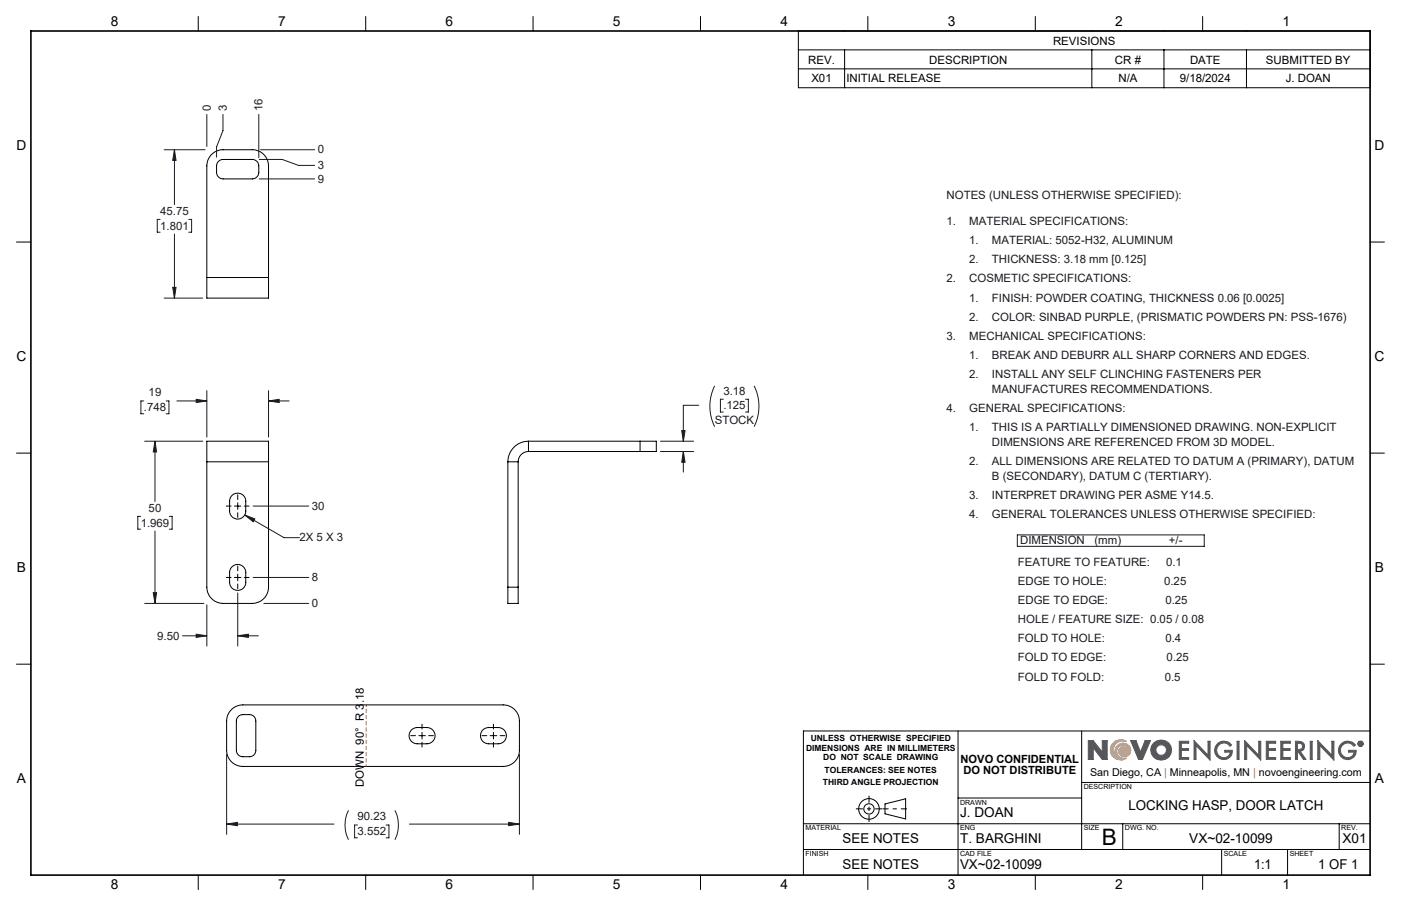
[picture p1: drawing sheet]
<svg xmlns="http://www.w3.org/2000/svg" width="432mm" height="279mm" viewBox="0 0 432 279" stroke-linecap="round" stroke-linejoin="round" font-family="sans-serif">
<g fill="none" stroke="#000" stroke-width=".31">
<path d="M61.1 5.1v4.5M112.7 5.1v4.5M164.3 5.1v4.5M215.9 5.1v4.5M267.5 5.1v4.5M319.1 5.1v4.5M370.7 5.1v4.5M67.3 49.7l1.1-.5h9.4a1.99 1.99 0 0 1 2 2v2a2.05 2.05 0 0 1-2 2h-9a2.05 2.05 0 0 1-2.1-2l.1-2.3zM5.1 74.6h4.4M422.3 74.6h4.4M63.7 85.6v-34.4a5 5 0 0 1 5.1-5h9a5 5 0 0 1 5 5v34.4M63.7 85.6v6.3h19.1v-6.3"/>
<path d="M63.7 85.6h19.1M5.1 139.7h4.4M162.9 136.1a6.4 6.4 0 0 0-6.4 6.3M162.9 139.2a3.2 3.2 0 0 0-3.2 3.2M162.9 136.1h34.4M162.9 136.1v3.1M162.9 139.2h34.4M197.3 136.1h5v3.1h-5M197.3 136.1v3.1M422.3 139.7h4.4M63.7 142.4v38.7a5.1 5.1 0 0 0 5.1 5h9a5.1 5.1 0 0 0 5-5v-38.7M63.7 142.4v-6.3h19.1v6.3"/>
<path d="M63.7 142.4h19.1M71.6 152.7a2.49 2.49 0 0 1 2.7-.4 2.49 2.49 0 0 1 1.4 2.3v3a2.49 2.49 0 0 1-2.4 2.5 2.49 2.49 0 0 1-2.5-2.5v-3.4zM156.5 142.4h3.2M156.5 142.4v38.7M159.7 142.4v38.7M71.4 174.9a2.48 2.48 0 0 1 2.7-.7 2.48 2.48 0 0 1 1.6 2.4v3a2.49 2.49 0 0 1-2.4 2.5 2.49 2.49 0 0 1-2.5-2.5v-3.4zM156.5 181.1v5h3.2v-5M156.5 181.1h3.2M5.1 204.8h4.4M71.5 218.6l1.6-.9 1.8-.3h80.2a5 5 0 0 1 5 5v9a5 5 0 0 1-5 5h-80.2a5 5 0 0 1-5.1-5l.1-9.6 .5-1.7zM422.3 204.8h4.4M73.4 220.9l1.1-.5h2.3a1.93 1.93 0 0 1 2 2v9a1.93 1.93 0 0 1-2 2h-1.9a1.99 1.99 0 0 1-2.1-2v-9l.2-.8z"/>
<path d="M126.8 225.2l1.4-.8h3.4a2.5 2.5 0 0 1 2.5 2.5 2.5 2.5 0 0 1-2.5 2.5h-3a2.49 2.49 0 0 1-2.3-1.5 2.49 2.49 0 0 1 .5-2.7zM148.7 225.2l1.5-.8h3.4a2.5 2.5 0 0 1 2.5 2.5 2.5 2.5 0 0 1-2.5 2.5h-3a2.52 2.52 0 0 1-2.3-1.5 2.52 2.52 0 0 1 .4-2.7zM295.3 225.4v44.5M333.4 225.4v36.6M422.3 225.4h-174.7v44.5M247.6 254h174.7M272.8 247.9l6.3-1.6v6.3l-6.3-1.6zM295.3 246.1h38.1M333.4 241.3h88.9M346 254v8M412.7 254v8M61.1 269.9v4.4"/>
<path d="M112.7 269.9v4.4M164.3 269.9v4.4M215.9 269.9v4.4M247.6 262h174.7M267.5 269.9v4.4M319.1 269.9v4.4M370.7 269.9v4.4M376.5 262v7.9M396.8 262v7.9"/>
<circle cx="267.8" cy="249.5" r="1.59"/>
<circle cx="267.8" cy="249.5" r="3.2"/>
</g>
<path d="M342.7 229.6a3.1 3.1 0 0 1 4.5-.9 2.82 2.82 0 0 0-3.9 1.7 2.82 2.82 0 0 0 2.3 3.6 2.45 2.45 0 0 1-1.1-4.2 2.45 2.45 0 0 1 4 1.5 1.88 1.88 0 0 1-1.9 2.1 1.88 1.88 0 0 1-1.8-2.2l.6-.7a1.82 1.82 0 0 1 2.4 1.5 1.89 1.89 0 0 0-2.6-2 1.89 1.89 0 0 0-.3 3.3l1.5 .6 .8-.1a3.2 3.2 0 0 1-4-.2 3.2 3.2 0 0 1-.5-4z" fill="none" stroke="#f78d2a" stroke-width=".31"/>
<g fill="none" stroke="#555759" stroke-width=".31">
<path d="M336.9 230.6v3.6h-1.5v-5.8h1.5l2.8 3.6M336.9 230.6h.1M337 230.6l2.7 3.6h1.5v-5.8h-1.5v3.6M339.7 232h.1M348.5 228.4h1.6l1.4 3.6 1.4-3.6h1.7l-2.5 5.8h-1.2zM363.5 228.6h2.9v.6h-2.3v1.7h2.2v.5h-2.2v2.2h2.3v.6h-2.9zM368 228.4l4.3 4.5v-4.3h.7v5.8l-4.4-4.5v4.3h-.6zM375.4 229.2a2.89 2.89 0 0 1 4.2 .5l-.5 .5a2.26 2.26 0 0 0-3.2-.7 2.26 2.26 0 0 0-.5 3.2 2.26 2.26 0 0 0 3.3 .4l.5-1.1h-1.7v-.6h2.3a2.78 2.78 0 0 1-4 2.5 2.78 2.78 0 0 1-.4-4.7zM381.3 228.6h.6v5.6h-.6zM383.6 228.4l4.3 4.5v-4.3h.7v5.8l-4.4-4.5v4.3h-.6zM390.3 228.6h2.9v.6h-2.3v1.7h2.2v.5h-2.2v2.2h2.3v.6h-2.9zM394.8 228.6h2.9v.6h-2.3v1.7h2.2v.5h-2.2v2.2h2.3v.6h-2.9z"/>
<path d="M399.3 228.6a2.74 2.74 0 0 1 2.6 .8l.2 .8-.3 .9-1.1 .6 1.8 2.5h-.8l-1.7-2.5h-.1v2.5h-.6zM399.9 229.2l1.1 .1a1.02 1.02 0 0 1 0 1.7l-1.1 .2zM403.8 228.6h.6v5.6h-.6zM406.2 228.4l4.3 4.5v-4.3h.6v5.8l-4.3-4.5v4.3h-.6zM413.6 229.2a2.89 2.89 0 0 1 4.2 .5l-.5 .5a2.25 2.25 0 0 0-3.3-.7 2.25 2.25 0 0 0-.2 3.4 2.25 2.25 0 0 0 3.4-.3l.1-.6h-1.6v-.6h2.3a2.79 2.79 0 0 1-4 2.5 2.79 2.79 0 0 1-.4-4.7zM419 228.9l.6 .1-.1 .4 .2 .4-.4-.4-.3 .4zM419.2 229l.3 .2-.3 .1z"/>
<circle cx="357.9" cy="231.3" r="1.64"/>
<circle cx="357.9" cy="231.3" r="3.2"/>
<circle cx="419.3" cy="229.4" r=".85"/>
<circle cx="419.3" cy="229.4" r=".71"/>
</g>
<path d="M279.5 249.4h-7.5" fill="none" stroke="#000" stroke-width=".31" stroke-dasharray="15.2 1.3 1.3 1.3" stroke-dashoffset="13.4" stroke-linecap="butt"/>
<path d="M263.8 249.4h8.1M267.8 245.4v8.1" fill="none" stroke="#000" stroke-width=".31" stroke-dasharray="15.2 1.3 1.3 1.3" stroke-dashoffset="13.1" stroke-linecap="butt"/>
<path d="M9.5 9.6h412.8v260.3h-412.8z" fill="none" stroke="#000" stroke-width=".5"/>
<path d="M343 229.1a3.2 3.2 0 0 1 4.2-.4 2.82 2.82 0 0 0-3.9 1.7 2.82 2.82 0 0 0 2.3 3.6 2.43 2.43 0 0 1-1.9-2.8 2.43 2.43 0 0 1 2.7-2 2.43 2.43 0 0 1 2.1 2.7 1.82 1.82 0 0 1-2.5 1.5 1.82 1.82 0 0 1-.9-2.7 1.73 1.73 0 0 1 2.7 1.3 1.9 1.9 0 0 0-2.6-2 1.9 1.9 0 0 0-.3 3.3l.8 .5h1.5a3.2 3.2 0 0 1-4.2-.4 3.2 3.2 0 0 1 0-4.3z" fill-rule="evenodd" fill="#f78d2a"/>
<path d="M335.4 228.4v5.8h1.5v-3.6l2.8 3.6h1.5v-5.8h-1.5v3.6l-2.8-3.6zM348.5 228.4l2.4 5.8h1.2l2.5-5.8h-1.7l-1.4 3.6-1.4-3.6zM355.6 229.1a3.1 3.1 0 0 0 .2 4.6 3.1 3.1 0 0 0 4.6-.6 3.1 3.1 0 0 0-1-4.5l-1.8-.4-1 .3zM356.2 231.3a1.65 1.65 0 0 1 3.3 0 1.65 1.65 0 0 1-3.3 0zM363.5 228.6v5.6h2.9v-.6h-2.3v-2.2h2.2v-.5h-2.2v-1.7h2.3v-.6zM368 228.4v5.8h.6v-4.3l4.4 4.5v-5.8h-.7v4.3zM375.2 229.3a2.79 2.79 0 0 0 .7 4.7 2.79 2.79 0 0 0 3.9-2.6h-2.3v.6h1.7a2.16 2.16 0 0 1-3 1.4 2.16 2.16 0 0 1-.9-3.2 2.22 2.22 0 0 1 3.8 0l.5-.5a2.92 2.92 0 0 0-4.4-.4zM381.3 228.6v5.6h.6v-5.6zM383.6 228.4v5.8h.6v-4.3l4.4 4.5v-5.8h-.7v4.3zM390.3 228.6v5.6h2.9v-.6h-2.3v-2.2h2.2v-.5h-2.2v-1.7h2.3v-.6zM394.8 228.6v5.6h2.9v-.6h-2.3v-2.2h2.2v-.5h-2.2v-1.7h2.3v-.6zM399.3 228.6v5.6h.6v-2.5l1.8 2.5h.8l-1.8-2.5 1.1-.6 .3-1.3a1.6 1.6 0 0 0-2.1-1.2zM399.9 229.2l1.3 .3 .3 .4-.3 1-1.3 .3zM403.8 228.6v5.6h.6v-5.6zM406.2 228.4v5.8h.6v-4.3l4.3 4.5v-5.8h-.6v4.3zM413.3 229.4a2.79 2.79 0 0 0 .9 4.6 2.79 2.79 0 0 0 3.8-2.6h-2.3v.6h1.6a2.18 2.18 0 0 1-3.2 1.3 2.18 2.18 0 0 1-.4-3.5 2.22 2.22 0 0 1 3.6 .4l.5-.5a2.89 2.89 0 0 0-4.5-.3zM419 228.9v.9h.2v-.4l.5 .4-.2-.4 .2-.4zM419.2 229l.3 .2-.3 .1zM418.5 229.4a.85 .85 0 0 0 1.7 0 .85 .85 0 0 0-1.7 0zM418.6 229.4a.71 .71 0 0 1 1.4 0 .71 .71 0 0 1-1.4 0z" fill-rule="evenodd" fill="#555759"/>
<g fill="none" stroke="#191924" stroke-width=".31">
<path d="M63.7 35.3v9.9M68.7 35.3v5l-2 5v3.2M79.8 35.3v13.3M50.6 46.2h12.6M53.8 46.2l.5 3.3h-1.1zM53.8 46.2v16.9M79.9 49.2h7.1l5 1.8h5M79.9 55.2h17.1M80.3 46.2h16.7M49.4 67.7h-.9v3.9h.9M53.8 72.2v19.7M58.2 67.7h.9v3.9h-.9"/>
<path d="M50.6 91.9h11.9M53.2 88.6h1.1l-.5 3.3zM220.3 119a14.1 14.1 0 0 0 0 12.6M232.4 119a13.8 13.8 0 0 1 0 12.6M44.3 123.6h-.9v4h.9M44.6 136.1h17.9M47.8 136.1l.5 3.3h-1.1zM47.8 136.1v18.6M51.2 123.6h.9v4h-.9M54.5 123.6h9.2M60.5 123.2l3.2 .4-3.2 .5zM63.7 120.5v14.3"/>
<path d="M82.8 123.6l3.2-.4v.9zM82.8 123.6h6.3M82.8 120.5v14.3M203.6 136.1h10.2M203.6 139.2h10.2M210.1 132.8h1l-.5 3.3zM210.6 139.2l.5 3.4h-1zM210.6 139.2v6.4M215.4 125h-4.8v11.1M222.9 123.1h-.9v4h.9M229.8 123.1h.8v4h-.8M43.4 159.2h-.9v4h.9"/>
<path d="M52.2 159.2h.9v4h-.9M75.4 158.8l3.1 1.2-.5 .9zM75.4 158.8l12.1 7h4.8M78 156.1h17.1M47.8 163.8v22.3M78 178.1h17.1M313.5 165h57.7v3.5h-57.7zM44.6 186.1h18.2M47.2 182.8h1.1l-.5 3.3zM56.3 196.1h7.4M60.5 195.6l3.2 .5-3.2 .5zM63.7 186.5v12.7"/>
<path d="M73.3 196.1l3.3-.5v1zM73.3 182.8v16.4M73.3 196.1h6.3M81.3 186.1h13.8M69.8 232.7v24.6M160.1 232.7v24.6M69.8 254.1l3.4-.5v1zM69.8 254.1h33.1M107.4 249.9a9.9 9.9 0 0 0 0 9.1M110.2 254.4h-.9v4h.9M119 254.4h.9v4h-.9M121.7 249.9a9.9 9.9 0 0 1 0 9.1"/>
<path d="M126.2 254.1h33.9M156.8 253.6l3.3 .5-3.3 .5z"/>
</g>
<path d="M112.9 236.4v-19" fill="none" stroke="#ff0080" stroke-width=".31" stroke-dasharray="1.3 .6" stroke-dashoffset=".7" stroke-linecap="butt"/>
<g fill="none" stroke="#000" stroke-width=".31">
<path d="M246.1 9.6h176.2v17.5h-176.2zM246.1 15.4h176.2M260.3 15.4v11.7M336.5 15.4v11.7M358.7 15.4v11.7M384.2 15.4v11.7M246.1 21.2h176.2M69.7 156.1h1.5M72.2 156.1h2.1M73.3 152.6v1.5M73.3 155v2.1M73.3 158.1v1.5"/>
<path d="M75.3 156.1h1.5M69.7 178.1h1.5M72.2 178.1h2.1M73.3 174.6v1.4M73.3 177.1v2M75.3 178.1h1.5M73.3 180.1v1.5M126.6 226.9h1.5M129.1 226.9h2M130.1 223.3v1.5M130.1 225.8v2.1M130.1 228.9v1.5"/>
<path d="M132.1 226.9h1.5M148.6 226.9h1.4M151.1 226.9h2M152.1 223.3v1.5M152.1 225.8v2.1M152.1 228.9v1.5M154.1 226.9h1.5"/>
</g>
<path d="M47.8 136.1l.5 3.3h-1.1zM47.2 182.8h1.1l-.5 3.3zM60.5 123.2l3.2 .4-3.2 .5zM82.8 123.6l3.2-.4v.9zM75.4 158.8l2.6 2.1 .5-.9zM60.5 195.6l3.2 .5-3.2 .5zM73.3 196.1l3.3-.5v1zM53.8 46.2l.5 3.3h-1.1zM53.2 88.6h1.1l-.5 3.3zM210.6 139.2l.5 3.4h-1zM210.1 132.8h1l-.5 3.3zM69.8 254.1l3.4-.5v1zM156.8 253.6l3.3 .5-3.3 .5z" fill="#191924"/>
<text font-size="7" x="339.5" y="260.5">B</text>
<g font-size="4.2">
<text x="34.1" y="8.1">8</text>
<text x="85.7" y="8.1">7</text>
<text x="137.3" y="8.1">6</text>
<text x="188.9" y="8.1">5</text>
<text x="240.5" y="8.1">4</text>
<text x="292.1" y="8.1">3</text>
<text x="343.7" y="8.1">2</text>
<text x="395.3" y="8.1">1</text>
<text x="5.1" y="46.4">D</text>
<text x="423.7" y="46.4">D</text>
<text x="5.1" y="111.4">C</text>
<text x="423.7" y="111.4">C</text>
<text x="5.2" y="176.5">B</text>
<text x="423.8" y="176.5">B</text>
<text x="5.2" y="241.6">A</text>
<text x="423.8" y="241.6">A</text>
<text x="347.8" y="249.9">LOCKING HASP, DOOR LATCH</text>
<text x="295.9" y="252">J. DOAN</text>
<text x="259.7" y="260">SEE NOTES</text>
<text x="295.9" y="260">T. BARGHINI</text>
<text x="366.5" y="260">VX~02-10099</text>
<text x="413.8" y="260">X01</text>
<text x="259.7" y="267.9">SEE NOTES</text>
<text x="295.9" y="267.9">VX~02-10099</text>
<text x="386.5" y="267.9">1:1</text>
<text x="406.3" y="267.9">1 OF 1</text>
<text x="34.1" y="274.2">8</text>
<text x="85.7" y="274.2">7</text>
<text x="137.3" y="274.2">6</text>
<text x="188.9" y="274.2">5</text>
<text x="240.5" y="274.2">4</text>
<text x="292.1" y="274.2">3</text>
<text x="343.7" y="274.2">2</text>
<text x="395.3" y="274.2">1</text>
</g>
<g font-size="3.5">
<text x="324.6" y="13.8">REVISIONS</text>
<text x="249.1" y="19.6">REV.</text>
<text x="286.4" y="19.6">DESCRIPTION</text>
<text x="343.6" y="19.6">CR #</text>
<text x="366.8" y="19.6">DATE</text>
<text x="390.2" y="19.6">SUBMITTED BY</text>
<text x="250.1" y="25.4">X01</text>
<text x="260.8" y="25.4">INITIAL RELEASE</text>
<text x="344.7" y="25.4">N/A</text>
<text x="363.6" y="25.4">9/18/2024</text>
<text x="396.3" y="25.4">J. DOAN</text>
<text x="296.1" y="235.2">NOVO CONFIDENTIAL</text>
<text x="296.9" y="238.7">DO NOT DISTRIBUTE</text>
<text x="112.1" y="242.8" transform="rotate(-90 112.1 242.8)">DOWN 90° R 3.18</text>
</g>
<g font-size="3.5" fill="#191924">
<text x="65" y="34.3" transform="rotate(-90 65 34.3)">0</text>
<text x="69.9" y="34.3" transform="rotate(-90 69.9 34.3)">3</text>
<text x="81" y="34.3" transform="rotate(-90 81 34.3)">16</text>
<text x="98" y="47.3">0</text>
<text x="98" y="52.2">3</text>
<text x="98" y="56.3">9</text>
<text x="291.7" y="61.5">NOTES (UNLESS OTHERWISE SPECIFIED):</text>
<text x="49.4" y="66.3">45.75</text>
<text x="49.4" y="70.8">1.801</text>
<text x="291.7" y="69.4">1.</text>
<text x="298.7" y="69.4">MATERIAL SPECIFICATIONS:</text>
<text x="298.7" y="75.3">1.</text>
<text x="305.7" y="75.3">MATERIAL: 5052-H32, ALUMINUM</text>
<text x="298.7" y="81.2">2.</text>
<text x="305.7" y="81.2">THICKNESS: 3.18 mm [0.125]</text>
<text x="291.7" y="87.1">2.</text>
<text x="298.7" y="87.1">COSMETIC SPECIFICATIONS:</text>
<text x="298.7" y="93">1.</text>
<text x="305.7" y="93">FINISH: POWDER COATING, THICKNESS 0.06 [0.0025]</text>
<text x="298.7" y="98.9">2.</text>
<text x="305.7" y="98.9">COLOR: SINBAD PURPLE, (PRISMATIC POWDERS PN: PSS-1676)</text>
<text x="291.7" y="104.8">3.</text>
<text x="298.7" y="104.8">MECHANICAL SPECIFICATIONS:</text>
<text x="298.7" y="110.7">1.</text>
<text x="305.7" y="110.7">BREAK AND DEBURR ALL SHARP CORNERS AND EDGES.</text>
<text x="298.7" y="116.7">2.</text>
<text x="305.7" y="116.7">INSTALL ANY SELF CLINCHING FASTENERS PER</text>
<text x="45.8" y="122.3">19</text>
<text x="222.9" y="121.7">3.18</text>
<text x="305.7" y="121.2">MANUFACTURES RECOMMENDATIONS.</text>
<text x="44.3" y="126.8">.748</text>
<text x="220.3" y="130.8">STOCK</text>
<text x="222.9" y="126.2">.125</text>
<text x="291.7" y="127.1">4.</text>
<text x="298.7" y="127.1">GENERAL SPECIFICATIONS:</text>
<text x="298.7" y="133">1.</text>
<text x="305.7" y="133">THIS IS A PARTIALLY DIMENSIONED DRAWING. NON-EXPLICIT</text>
<text x="305.7" y="137.5">DIMENSIONS ARE REFERENCED FROM 3D MODEL.</text>
<text x="298.7" y="143.4">2.</text>
<text x="305.7" y="143.4">ALL DIMENSIONS ARE RELATED TO DATUM A (PRIMARY), DATUM</text>
<text x="305.7" y="148">B (SECONDARY), DATUM C (TERTIARY).</text>
<text x="298.7" y="153.9">3.</text>
<text x="305.7" y="153.9">INTERPRET DRAWING PER ASME Y14.5.</text>
<text x="45.8" y="157.8">50</text>
<text x="96.1" y="157.2">30</text>
<text x="298.7" y="159.8">4.</text>
<text x="305.7" y="159.8">GENERAL TOLERANCES UNLESS OTHERWISE SPECIFIED:</text>
<text x="43.4" y="162.4">1.969</text>
<text x="92.3" y="167">2X 5 X 3</text>
<text x="314.4" y="167.7">DIMENSION</text>
<text x="337.3" y="167.7">(mm)</text>
<text x="360.3" y="167.7">+/-</text>
<text x="96.1" y="179.2">8</text>
<text x="313.7" y="174.4">FEATURE TO FEATURE:</text>
<text x="359.4" y="174.4">0.1</text>
<text x="313.7" y="180.3">EDGE TO HOLE:</text>
<text x="358.8" y="180.3">0.25</text>
<text x="96.1" y="187.2">0</text>
<text x="313.7" y="186.3">EDGE TO EDGE:</text>
<text x="359.2" y="186.3">0.25</text>
<text x="48.4" y="197.2">9.50</text>
<text x="313.7" y="192.2">HOLE / FEATURE SIZE: 0.05 / 0.08</text>
<text x="313.7" y="198.1">FOLD TO HOLE:</text>
<text x="313.7" y="204">FOLD TO EDGE:</text>
<text x="359.2" y="198.1">0.4</text>
<text x="359.6" y="204">0.25</text>
<text x="313.7" y="209.9">FOLD TO FOLD:</text>
<text x="359" y="209.9">0.5</text>
<text x="110.2" y="253">90.23</text>
<text x="110.2" y="257.6">3.552</text>
</g>
<text font-size="3.3" x="336" y="239.4">San Diego, CA | Minneapolis, MN | novoengineering.com</text>
<g font-size="2.6">
<text x="248.4" y="231.5">DIMENSIONS ARE IN MILLIMETERS</text>
<text x="249.9" y="228.6">UNLESS OTHERWISE SPECIFIED</text>
<text x="253.7" y="234.4">DO NOT SCALE DRAWING</text>
<text x="254.2" y="238.5">TOLERANCES: SEE NOTES</text>
<text x="253.7" y="242.1">THIRD ANGLE PROJECTION</text>
</g>
<g font-size="2.2">
<text x="334" y="243.4">DESCRIPTION</text>
<text x="295.9" y="248.2">DRAWN</text>
<text x="248.3" y="256.1">MATERIAL</text>
<text x="295.9" y="256.1">ENG</text>
<text x="334" y="256.1">SIZE</text>
<text x="346.7" y="256.1">DWG. NO.</text>
<text x="413.4" y="256.1">REV.</text>
<text x="248.3" y="264">FINISH</text>
<text x="295.9" y="264">CAD FILE</text>
<text x="377.2" y="264">SCALE</text>
<text x="397.5" y="264">SHEET</text>
</g>
</svg>
